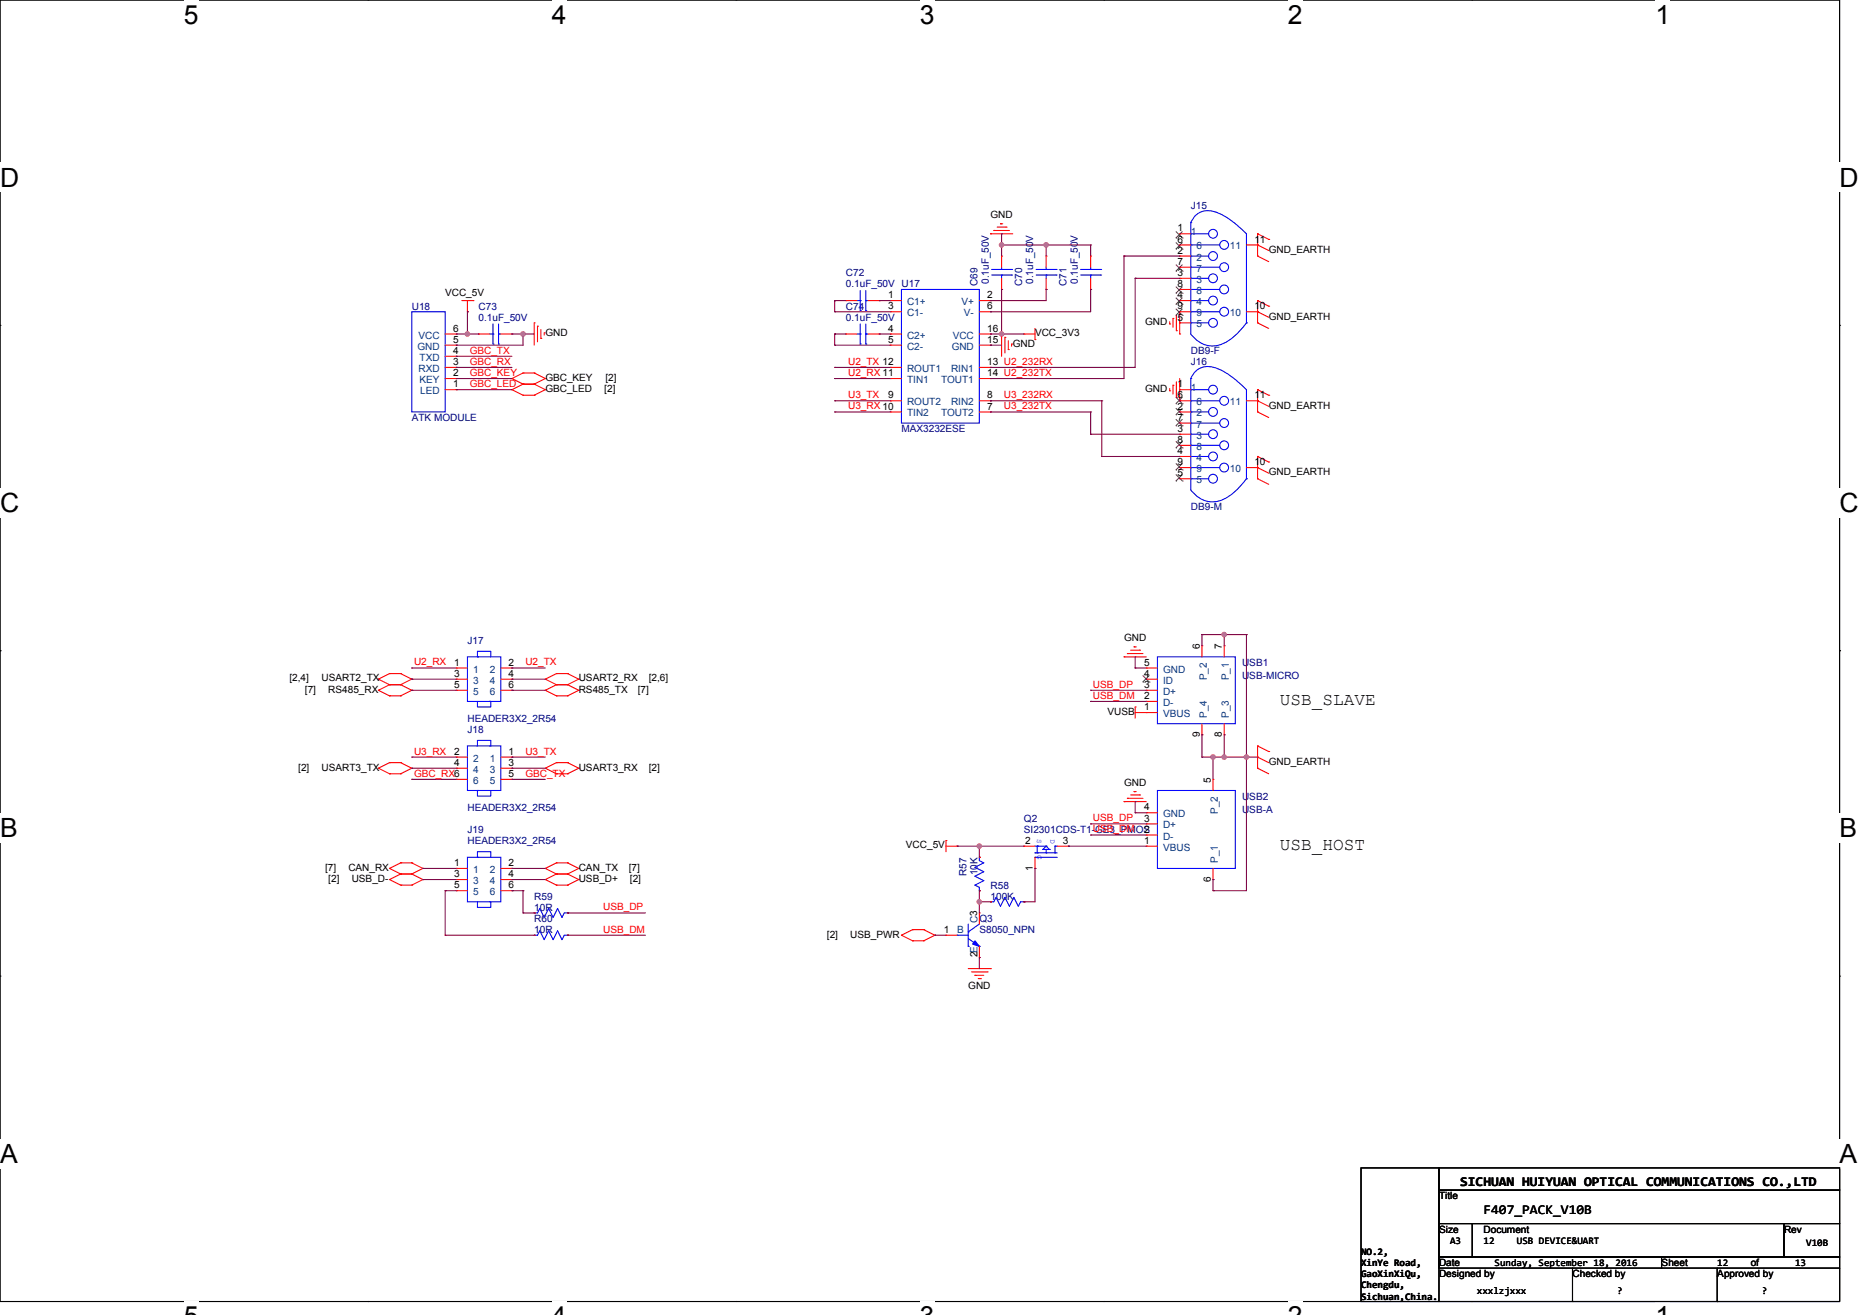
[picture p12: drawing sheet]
<svg xmlns="http://www.w3.org/2000/svg" width="297mm" height="210mm" viewBox="0 0 297 210" stroke-linecap="round" stroke-linejoin="round" font-family="sans-serif">
<path d="M0 0h293.9v207.8h-293.9z" fill="none" stroke="#000" stroke-width=".17"/>
<g fill="#fff">
<path d="M29.4 0h2.3v4.7h-2.3z"/>
<path d="M29.4 207.8h2.3v2.2h-2.3z"/>
</g>
<path d="M58.8 0h.1M58.8 207.8h.1" fill="none" stroke="#000" stroke-width=".17"/>
<g fill="#fff">
<path d="M88.2 0h2.3v4.7h-2.3z"/>
<path d="M88.2 207.8h2.3v2.2h-2.3z"/>
</g>
<path d="M117.6 0h.1M117.6 207.8h.1" fill="none" stroke="#000" stroke-width=".17"/>
<g fill="#fff">
<path d="M146.9 0h2.4v4.7h-2.4z"/>
<path d="M146.9 207.8h2.4v2.2h-2.4z"/>
</g>
<path d="M176.3 0h.1M176.3 207.8h.1" fill="none" stroke="#000" stroke-width=".17"/>
<g fill="#fff">
<path d="M205.7 0h2.4v4.7h-2.4z"/>
<path d="M205.7 207.8h2.4v2.2h-2.4z"/>
</g>
<path d="M235.1 0h.1M235.1 207.8h.1" fill="none" stroke="#000" stroke-width=".17"/>
<g fill="#fff">
<path d="M264.5 0h2.4v4.7h-2.4z"/>
<path d="M264.5 207.8h2.4v2.2h-2.4z"/>
<path d="M0 26h3.1v4.7h-3.1z"/>
<path d="M293.9 26h3.1v4.7h-3.1z"/>
<path d="M0 77.9h3.1v4.8h-3.1z"/>
<path d="M293.9 77.9h3.1v4.8h-3.1z"/>
</g>
<path d="M0 52h.1M293.9 52h.1" fill="none" stroke="#000" stroke-width=".17"/>
<g fill="#fff">
<path d="M0 129.9h2.8v4.7h-2.8z"/>
<path d="M293.9 129.9h2.8v4.7h-2.8z"/>
</g>
<path d="M0 103.9h.1M293.9 103.9h.1" fill="none" stroke="#000" stroke-width=".17"/>
<g fill="#fff">
<path d="M0 181.9h2.8v4.7h-2.8z"/>
<path d="M293.9 181.9h2.8v4.7h-2.8z"/>
</g>
<g fill="none" stroke="#000" stroke-width=".17">
<path d="M0 155.9h.1M293.9 155.9h.1M217.4 186.5h12.5v21.3h-12.5zM229.9 186.5h64v3.6h-64zM229.9 190.1h64v5.3h-64zM229.9 195.4h5.3v5.3h-5.3zM235.2 195.4h49.8v5.3h-49.8zM285 195.4h8.9v5.3h-8.9zM229.9 200.7h35.6v1.8h-35.6zM251.2 207.8h.1M251.2 202.5v5.3M265.5 200.7h28.4v1.8h-28.4z"/>
<path d="M274.3 207.8h.1M274.3 202.5v5.3M293.9 202.5v5.3h-64"/>
</g>
<g fill="none" stroke="#f00" stroke-width=".17">
<path d="M158.2 37.3h.1M158.2 37.3h3.6M158.8 36.8h.1M158.8 36.8h2.5M159.3 36.3h1.4M159.8 35.7h.1M159.8 35.7h.4M160.7 36.3h.1M188.5 37.3h.1M188.5 39.1h.1M188.5 37.3h1.7M188.5 39.1h1.7"/>
<path d="M199.1 39.1h1.8M200.9 37.3h.1M200.9 39.1h.1M200.9 37.3v3.6M200.9 37.3l1.8 .9M200.9 39.1l1.8 .9M202.7 38.2h.1M71.1 53.3h1.8M71.1 58.7h1.8M71.1 56.9h1.8M71.1 55.1h1.8M72.9 58.7h.1"/>
<path d="M72.9 56.9h.1M72.9 55.1h.1M72.9 53.3h.1M73.8 48h1.8M74.7 49.8h.1M74.7 48v1.8M75.6 48h.1M76.5 53.3h.1M76.5 53.3h1.7M80 53.3h1.8M81.8 53.3h.1M83.6 59.6h.1"/>
<path d="M83.6 59.6l-1.8 .9M83.6 59.6h1.7M85.3 59.6h.1M85.3 51.6h.1M85.3 59.6l1.8 .9M85.3 51.6v3.5M85.9 52.1h.1M85.9 52.1v2.5M86.4 54h.1M86.4 52.6v1.4M86.9 53.2h.1M86.9 53.2v.3"/>
<path d="M135.1 53.3h.1M135.1 48h.1M135.1 53.3h1.8M135.1 48h1.8M138.7 53.3h1.8M138.7 48h1.8M140.5 53.3h.1M140.5 48h.1M142.2 48h.1M142.2 49.8h.1M142.2 53.3h.1M142.2 55.1h.1"/>
<path d="M142.2 58.7h.1M142.2 53.3h1.8M142.2 48h1.8M142.2 49.8h1.8M142.2 58.7h1.8M142.2 55.1h1.8M156.5 53.3h1.7M156.5 48h1.7M156.5 49.8h1.7M156.5 58.7h1.7M156.5 55.1h1.7M158.2 48h.1"/>
<path d="M158.2 49.8h.1M158.2 58.7h.1M158.2 53.3h.1M158.2 55.1h.1M160 53.3h.1M160 40.9h.1M160 46.2h.1M160 40.9v1.8M160 44.4v1.8M160 53.3v3.6M160.5 53.9h.1M160.5 53.9v2.5"/>
<path d="M161.1 55.8h.1M161.1 54.4v1.4M161.6 54.9h.1M161.6 54.9v.4M163.6 53.3h.1M163.6 53.3h1.8M165.4 54.2h.1M165.4 52.5v1.7M167.1 40.9h.1M167.1 46.2h.1M167.1 40.9v1.8M167.1 44.4v1.8"/>
<path d="M174.2 40.9h.1M174.2 46.2h.1M174.2 40.9v1.8M174.2 44.4v1.8M186.9 51.7h.1M186.9 51.4v.3M187.4 50.9h.1M187.4 50.9v1.4M187.9 52.8h.1M187.9 50.3v2.5M188.5 53.3h.1M188.5 40.9h.1"/>
<path d="M188.5 44.4h.1M188.5 48h.1M188.5 51.6h.1M188.5 42.7h.1M188.5 46.2h.1M188.5 49.8h.1M188.5 49.8v3.5M188.5 48h1.7M188.5 40.9h1.7M188.5 44.4h1.7M188.5 51.6h1.7M188.5 42.7h1.7"/>
<path d="M188.5 46.2h1.7M188.5 49.8h1.7M199.1 49.8h1.8M200.9 40.9h.1M200.9 51.6h.1M200.9 48h.1M200.9 49.8h.1M200.9 40.9l1.8 .9M200.9 48v3.6M200.9 51.6l1.8 .9M200.9 48l1.8 .9M200.9 49.8l1.8 .9"/>
<path d="M202.7 48.9h.1M71.1 62.2h1.8M71.1 60.5h1.8M72.9 62.2h.1M72.9 60.5h.1M81.8 60.5h.1M81.8 62.2h.1M81.8 60.5l1.8 .8M81.8 62.2l1.8 .9M83.6 61.3h.1M83.6 63.1h.1M83.6 61.3h1.7"/>
<path d="M83.6 63.1h1.7M83.6 61.3l-1.8 .9M85.3 61.3h.1M85.3 63.1h.1M85.3 61.3l1.8 .9M87.1 60.5h.1M87.1 62.2h.1M87.1 60.5l-1.8 .8M87.1 62.2l-1.8 .9M142.2 60.5h.1M142.2 64h.1M142.2 65.8h.1"/>
<path d="M142.2 65.8h1.8M142.2 64h1.8M142.2 60.5h1.8M156.5 65.8h1.7M156.5 64h1.7M156.5 60.5h1.7M158.2 65.8h.1M158.2 64h.1M158.2 60.5h.1M186.9 62.4h.1M186.9 62v.4M187.4 61.5h.1"/>
<path d="M187.4 61.5v1.4M187.9 63.5h.1M187.9 61v2.5M188.5 64h.1M188.5 62.2h.1M188.5 65.8h.1M188.5 69.3h.1M188.5 72.9h.1M188.5 76.5h.1M188.5 67.6h.1M188.5 71.1h.1M188.5 74.7h.1"/>
<path d="M188.5 60.5v3.5M188.5 62.2h1.7M188.5 65.8h1.7M188.5 69.3h1.7M188.5 72.9h1.7M188.5 76.5h1.7M188.5 64h1.7M188.5 67.6h1.7M188.5 71.1h1.7M188.5 74.7h1.7M199.1 64h1.8M199.1 74.7h1.8"/>
<path d="M200.9 65.8h.1M200.9 62.2h.1M200.9 64h.1M200.9 76.5h.1M200.9 72.9h.1M200.9 74.7h.1M200.9 62.2v3.6M200.9 72.9v3.6M200.9 65.8l1.8 .9M200.9 62.2l1.8 .9M200.9 64l1.8 .9M200.9 76.5l1.8 .8"/>
<path d="M200.9 72.9l1.8 .9M200.9 74.7l1.8 .9M202.7 63.1h.1M202.7 73.8h.1M60.5 108.5h.1M60.5 110.2h.1M60.5 108.5l1.7 .8M60.5 110.2l1.7 .9M62.2 107.6h.1M62.2 109.3h.1M62.2 111.1h.1M62.2 109.3h1.8"/>
<path d="M62.2 107.6h1.8M62.2 107.6l-1.7 .9M62.2 111.1h1.8M62.2 109.3l-1.7 .9M64 107.6h.1M64 109.3h.1M64 111.1h.1M64 107.6l1.8 .9M64 109.3l1.8 .9M65.8 108.5h.1M65.8 110.2h.1M65.8 108.5l-1.8 .8"/>
<path d="M65.8 110.2l-1.8 .9M72.9 106.7h.1M72.9 108.5h.1M72.9 110.2h.1M72.9 110.2h1.8M72.9 108.5h1.8M72.9 106.7h1.8M80 110.2h1.8M80 108.5h1.8M80 106.7h1.8M81.8 106.7h.1M81.8 108.5h.1"/>
<path d="M81.8 110.2h.1M87.1 108.5h.1M87.1 110.2h.1M87.1 108.5l1.8 .8M87.1 110.2l1.8 .9M88.9 109.3h.1M88.9 107.6h.1M88.9 111.1h.1M88.9 109.3h1.8M88.9 107.6l-1.8 .9M88.9 107.6h1.8M88.9 111.1h1.8"/>
<path d="M88.9 109.3l-1.8 .9M90.7 109.3h.1M90.7 107.6h.1M90.7 111.1h.1M90.7 107.6l1.8 .9M90.7 109.3l1.8 .9M92.5 108.5h.1M92.5 110.2h.1M92.5 108.5l-1.8 .8M92.5 110.2l-1.8 .9M179.6 104.9h.1M179.6 104.9h3.5"/>
<path d="M180.1 104.4h.1M180.1 104.4h2.5M180.6 103.8h1.5M181.2 103.3h.1M181.2 103.3h.3M181.4 112.9h.1M181.4 113.8h3.5M181.4 112.9v1.8M182.1 103.8h.1M183.1 113.8h.1M183.1 112h.1M183.1 110.2h.1"/>
<path d="M183.1 108.5h.1M183.1 106.7h.1M183.1 112h1.8M183.1 110.2h1.8M183.1 108.5h1.8M183.1 106.7h1.8M192 103.1h.1M192 117.3h.1M192 103.1v1.8M192 115.6v1.7M195.6 103.1h.1M195.6 117.3h.1"/>
<path d="M195.6 103.1v1.8M195.6 115.6v1.7M200.9 119.1h.1M200.9 119.1v3.6M200.9 119.1l1.8 .9M60.5 122.7h.1M60.5 122.7l1.7 .9M62.2 121.8h.1M62.2 123.6h.1M62.2 138.7h.1M62.2 123.6h1.8M62.2 121.8h1.8"/>
<path d="M62.2 121.8l-1.7 .9M62.2 138.7l1.8 .9M64 121.8h.1M64 123.6h.1M64 137.8h.1M64 139.6h.1M64 121.8l1.8 .9M64 139.6h1.8M64 137.8h1.8M64 137.8l-1.8 .9M64 139.6l-1.8 .9M65.8 122.7h.1"/>
<path d="M65.8 137.8h.1M65.8 139.6h.1M65.8 122.7l-1.8 .9M65.8 137.8l1.8 .9M65.8 139.6l1.8 .9M67.6 138.7h.1M67.6 138.7l-1.8 .9M72.9 120.9h.1M72.9 122.7h.1M72.9 124.5h.1M72.9 138.7h.1M72.9 120.9h1.8"/>
<path d="M72.9 122.7h1.8M72.9 124.5h1.8M72.9 138.7h1.8M80 120.9h1.8M80 122.7h1.8M80 124.5h1.8M80 138.7h1.8M81.8 120.9h.1M81.8 122.7h.1M81.8 124.5h.1M81.8 138.7h.1M87.1 122.7h.1"/>
<path d="M87.1 138.7h.1M87.1 122.7l1.8 .9M87.1 138.7l1.8 .9M88.9 123.6h.1M88.9 121.8h.1M88.9 139.6h.1M88.9 137.8h.1M88.9 123.6h1.8M88.9 121.8l-1.8 .9M88.9 121.8h1.8M88.9 139.6h1.8M88.9 137.8l-1.8 .9"/>
<path d="M88.9 137.8h1.8M88.9 139.6l-1.8 .9M90.7 123.6h.1M90.7 121.8h.1M90.7 139.6h.1M90.7 137.8h.1M90.7 121.8l1.8 .9M90.7 137.8l1.8 .9M90.7 139.6l1.8 .9M92.5 122.7h.1M92.5 138.7h.1M92.5 122.7l-1.8 .9"/>
<path d="M92.5 138.7l-1.8 .9M151.1 134.2h.1M151.1 135.1h1.8M151.1 134.2v1.8M152.9 135.1h.1M156.5 136.9h.1M163.6 135.1h.1M163.6 135.1h1.8M165.4 138.7h.1M165.4 136.9v1.8M168.9 135.1h1.8M170.7 135.1h.1"/>
<path d="M179.6 128h.1M179.6 128h3.5M180.1 127.5h.1M180.1 127.5h2.5M180.6 126.9h1.5M181.2 126.4h.1M181.2 126.4h.3M182.1 126.9h.1M183.1 135.1h.1M183.1 133.3h.1M183.1 131.6h.1M183.1 129.8h.1"/>
<path d="M183.1 135.1h1.8M183.1 133.3h1.8M183.1 131.6h1.8M183.1 129.8h1.8M193.8 124.5h.1M193.8 124.5v1.7M193.8 138.7v1.8M200.9 122.7h.1M200.9 120.9h.1M200.9 122.7l1.8 .9M200.9 120.9l1.8 .9M202.7 120h.1"/>
<path d="M62.2 140.5h.1M62.2 140.5l1.8 .9M64 141.4h.1M64 141.4h1.8M65.8 141.4h.1M67.6 140.5h.1M67.6 140.5l-1.8 .9M72.9 140.5h.1M72.9 142.2h.1M72.9 140.5h1.8M72.9 142.2h1.8M80 140.5h1.8"/>
<path d="M80 142.2h1.8M81.8 140.5h.1M81.8 142.2h.1M85.3 145.8h.1M85.3 149.4h.1M87.1 140.5h.1M87.1 140.5l1.8 .9M88.9 141.4h.1M88.9 141.4h1.8M90.7 141.4h.1M90.7 145.8h.1M90.7 149.4h.1"/>
<path d="M92.5 140.5h.1M92.5 140.5l-1.8 .9M144 149.4h.1M144 149.4l1.8 .8M145.8 148.5h.1M145.8 150.2h.1M145.8 148.5l-1.8 .9M145.8 148.5h1.8M145.8 150.2h1.8M147.6 148.5h.1M147.6 150.2h.1M147.6 148.5l1.8 .9"/>
<path d="M149.4 149.4h.1M149.4 149.4l-1.8 .8M151.1 149.4h.1M151.1 149.4h1.8M154.7 154.7h3.5M155.2 155.2h2.5M155.8 155.8h.1M155.8 155.8h1.4M156.3 156.3h.3M156.5 142.2h.1M156.5 152.9h.1M156.5 145.8h.1"/>
<path d="M156.5 145.8v1.8M156.5 151.1v1.8M156.6 156.3h.1M157.7 155.2h.1M158.2 154.7h.1M158.2 144h.1M163.6 144h.1M193.8 140.5h.1"/>
</g>
<g fill="none" stroke="#00f" stroke-width=".17">
<path d="M190.2 35.6h.1M190.2 35.6a2.9 2.9 0 0 1 3.5-1.9 11.8 11.8 0 0 1 5.4 3.6v14.3M190.2 35.6v17.7a4.3 4.3 0 0 0 6.4 .9l1.2-1.1 1.3-1.5M190.2 37.3h.1M190.2 39.1h.1M190.2 37.3h2.9M190.2 39.1h4.7M65.8 49.8h5.3v16h-5.3zM78.2 53.3h.6M78.8 54.9h.1M78.8 53.3h.1M78.8 51.7v3.2"/>
<path d="M79.7 53.3h.1M79.7 54.9h.1M79.7 53.3h.3M79.7 51.7v3.2M136.9 48h.5M136.9 53.3h.5M137.4 54.9h.1M137.4 53.3h.1M137.4 49.6h.1M137.4 48h.1M137.4 46.4v3.2M137.4 51.7v3.2"/>
<path d="M138.3 53.3h.1M138.3 54.9h.1M138.3 48h.1M138.3 49.6h.1M138.3 48h.4M138.3 53.3h.4M138.3 46.4v3.2M138.3 51.7v3.2M144 46.2h12.5v21.4h-12.5zM158.4 43.9h3.2M158.4 43h3.2M160 43h.1"/>
<path d="M160 43.9h.1M160 42.7v.3M160 43.9v.5M161.6 43.9h.1M161.6 43h.1M165.5 43.9h3.2M165.5 43h3.2M167.1 43h.1M167.1 43.9h.1M167.1 42.7v.3M167.1 43.9v.5M168.7 43.9h.1"/>
<path d="M168.7 43h.1M172.6 43.9h3.2M172.6 43h3.2M174.2 43h.1M174.2 43.9h.1M174.2 42.7v.3M174.2 43.9v.5M175.8 43.9h.1M175.8 43h.1M190.2 40.9h.1M190.2 42.7h.1M190.2 44.4h.1"/>
<path d="M190.2 46.2h.1M190.2 48h.1M190.2 49.8h.1M190.2 51.6h.1M190.2 40.9h2.9M190.2 42.7h4.7M190.2 44.4h2.9M190.2 46.2h4.7M190.2 48h2.9M190.2 49.8h4.7M190.2 51.6h2.9M199.1 51.6h.1"/>
<path d="M190.2 60.5h.1M190.2 60.5a2.9 2.9 0 0 1 3.5-1.9 11.8 11.8 0 0 1 5.4 3.6v14.3M190.2 60.5v17.7a4.3 4.3 0 0 0 6.4 .9l1.2-1.1 1.3-1.5M190.2 62.2h.1M190.2 64h.1M190.2 65.8h.1M190.2 67.6h.1M190.2 69.3h.1M190.2 71.1h.1M190.2 72.9h.1M190.2 74.7h.1M190.2 76.5h.1"/>
<path d="M190.2 62.2h2.9M190.2 64h4.7M190.2 65.8h2.9M190.2 67.6h4.7M190.2 69.3h2.9M190.2 71.1h4.7M190.2 72.9h2.9M190.2 74.7h4.7M190.2 76.5h2.9M199.1 76.5h.1M74.7 119.1h5.3v7.1h-5.3zM74.7 104.9h5.3v7.1h-5.3z"/>
<path d="M76.3 119.1v-.9h2.1v.9h-.2M76.3 112v.9h2.1v-.9h-.2M76.5 104.9h-.2v-.9h2.1v.9M184.9 104.9h12.5v10.7h-12.5zM74.7 136.9h5.3v7.1h-5.3zM76.5 126.2h-.2v.9h2.1v-.9M76.5 136.9h-.2v-.9h2.1v.9M156.5 136.9h.1M156.5 136.9v.5l.7 .4-1.4 .7 1.4 .7-1.4 .7 1.4 .7-1.4 .8 .7 .3v.5M165.4 136.9h.1M165.4 136.2h.1M165.4 136.9h3.5"/>
<path d="M165.4 136.2h3.5M165.4 135.1h1.7M165.7 135.1h.1M165.7 136.2h.1M165.7 135.1v1.1M166.6 135.7h.1M166.6 135.7h1.1M167.1 136.2h.1M167.1 135.1h.1M167.1 135.7h.1M167.1 135.7v.5M167.1 135.1l.6 .6"/>
<path d="M167.1 135.1l-.5 .6M167.7 135.7h.1M168.6 135.1h.1M168.6 136.2h.1M168.6 135.1h.3M168.6 135.1v1.1M184.9 126.2h12.5v12.5h-12.5zM76.3 144v.9h2.1v-.9h-.2M85.3 145.8h.1M85.3 149.4h.1M85.3 145.8h.6l.3-.7 .7 1.4 .8-1.4 .7 1.4 .7-1.4 .7 1.4 .3-.7h.6M85.3 149.4h.6l.3-.8 .7 1.5 .8-1.5 .7 1.5 .7-1.5 .7 1.5 .3-.7h.6"/>
<path d="M90.7 145.8h.1M90.7 149.4h.1M152.9 149.4h.1M152.9 149.4h1.8M154.7 151.1h.1M154.7 148.8h.1M154.7 147.6v3.5M154.7 149.9l1.8 1.2M156.5 142.2h.1M156.5 151.1h.1M156.5 147.6l-1.8 1.2M158.2 144h.1"/>
<path d="M158.2 144h.6l.3-.7 .7 1.4 .7-1.4 .8 1.4 .7-1.4 .7 1.4 .3-.7h.6M163.6 144h.1"/>
<circle cx="193.8" cy="37.3" r=".7"/>
<circle cx="195.6" cy="39.1" r=".7"/>
<circle cx="193.8" cy="51.6" r=".7"/>
<circle cx="193.8" cy="40.9" r=".7"/>
<circle cx="193.8" cy="48" r=".7"/>
<circle cx="193.8" cy="44.4" r=".7"/>
<circle cx="195.6" cy="46.2" r=".7"/>
<circle cx="195.6" cy="49.8" r=".7"/>
<circle cx="195.6" cy="42.7" r=".7"/>
<circle cx="193.8" cy="72.9" r=".7"/>
<circle cx="193.8" cy="69.3" r=".7"/>
<circle cx="193.8" cy="65.8" r=".7"/>
<circle cx="193.8" cy="62.2" r=".7"/>
<circle cx="193.8" cy="76.4" r=".7"/>
<circle cx="195.6" cy="64" r=".7"/>
<circle cx="195.6" cy="67.6" r=".7"/>
<circle cx="195.6" cy="71.1" r=".7"/>
<circle cx="195.6" cy="74.7" r=".7"/>
</g>
<g fill="none" stroke="#804000" stroke-width=".16">
<path d="M187.9 38h.1M187.9 39.8h.1M187.9 37l1 1M187.9 38.7l1 1.1M188.9 38h.1M188.9 39.8h.1M188.9 37l-1 1M188.9 38.7l-1 1.1M187.9 48.6h.1M187.9 43.3h.1M187.9 46.8h.1M187.9 50.4h.1"/>
<path d="M187.9 47.5l1 1.1M187.9 42.3l1 1M187.9 45.8l1 1M187.9 49.3l1 1.1M188.9 48.6h.1M188.9 43.3h.1M188.9 46.8h.1M188.9 50.4h.1M188.9 47.5l-1 1.1M188.9 42.3l-1 1M188.9 45.8l-1 1M188.9 49.3l-1 1.1"/>
<path d="M187.9 66.2h.1M187.9 76.8h.1M187.9 64.5h.1M187.9 68h.1M187.9 71.5h.1M187.9 75.1h.1M187.9 65.2l1 1M187.9 75.8l1 1M187.9 63.4l1 1.1M187.9 66.9l1 1.1M187.9 70.5l1 1M187.9 74l1 1.1"/>
<path d="M188.9 66.2h.1M188.9 76.8h.1M188.9 64.5h.1M188.9 68h.1M188.9 71.5h.1M188.9 75.1h.1M188.9 65.2l-1 1M188.9 75.8l-1 1M188.9 63.4l-1 1.1M188.9 66.9l-1 1.1M188.9 70.5l-1 1M188.9 74l-1 1.1"/>
<path d="M182.6 108.9h.1M182.6 107.9l1 1M183.6 108.9h.1M183.6 107.9l-1 1"/>
</g>
<path d="M155.8 150.2l.7 .9-1.1-.3z" fill="#00f" stroke="#00f" stroke-width=".17"/>
<g fill="none" stroke="#800040" stroke-width=".17">
<path d="M160 37.3h.1M160 39.1h.1M160 37.3v3.6M160 39.1h14.2M167.1 39.1h.1M167.1 39.1v1.8M174.2 39.1h.1M174.2 39.1v1.8M72.9 53.3h.1M72.9 55.1h.1M72.9 56.9h.1M72.9 58.7h.1"/>
<path d="M72.9 53.3h3.6M72.9 58.7h8.9M72.9 56.9h8.9M74.7 49.8h.1M74.7 53.3h.1M74.7 49.8v3.5M81.8 53.3h.1M81.8 53.3h3.5M83.6 53.3h.1M83.6 53.3v1.8h-10.7M133.3 58.7h.1M133.3 53.3h.1"/>
<path d="M133.3 55.1h.1M133.3 49.8h.1M133.3 48h.1M133.3 48h1.8M133.3 53.3h1.8M133.3 58.7h8.9M133.3 55.1h8.9M133.3 48v1.8M133.3 53.3v1.8M133.3 49.8h8.9M140.5 48h.1M140.5 53.3h.1"/>
<path d="M140.5 48h1.7M140.5 53.3h1.7M158.2 48h.1M158.2 55.1h.1M158.2 53.3h.1M158.2 49.8h.1M158.2 58.7h.1M158.2 53.3h5.4M158.2 55.1h1.8M160 46.2h.1M160 53.3h.1M160 46.2v7.1"/>
<path d="M167.1 46.2h.1M167.1 46.2v1.8h-8.9M174.2 46.2h.1M174.2 46.2v3.6h-16M179.6 40.9h.1M179.6 40.9v19.6h-21.4M179.6 40.9h8.9M181.4 44.4h.1M181.4 44.4v14.3h-23.2M181.4 44.4h7.1M72.9 60.5h.1M72.9 62.2h.1"/>
<path d="M72.9 60.5h8.9M72.9 62.2h8.9M133.3 64h.1M133.3 65.8h.1M133.3 60.5h.1M133.3 65.8h8.9M133.3 64h8.9M133.3 60.5h8.9M158.2 65.8h.1M158.2 64h.1M158.2 60.5h.1M158.2 65.8h16"/>
<path d="M158.2 64h17.8M174.2 65.8h.1M174.2 69.3h.1M174.2 65.8v3.5M174.2 69.3h14.3M176 64h.1M176 72.9h.1M176 64v8.9M176 72.9h12.5M65.8 106.7h.1M65.8 108.5h.1M65.8 110.2h.1"/>
<path d="M65.8 110.2h7.1M65.8 106.7h7.1M65.8 108.5h7.1M81.8 106.7h.1M81.8 108.5h.1M81.8 110.2h.1M81.8 110.2h5.3M81.8 106.7h5.3M81.8 108.5h5.3M174.2 110.2h.1M174.2 112h.1M174.2 110.2h8.9"/>
<path d="M174.2 112h8.9M181.4 106.7h.1M181.4 104.9h.1M181.4 104.9v1.8M181.4 106.7h1.7M192 117.3h.1M192 101.3h.1M192 101.3v1.8M192 117.3v3.6M192 101.3h7.1M195.6 117.3h.1M195.6 101.3h.1"/>
<path d="M195.6 101.3v1.8M195.6 117.3v3.6M199.1 101.3h.1M199.1 101.3v40.9h-5.3M65.8 120.9h.1M65.8 122.7h.1M65.8 124.5h.1M65.8 120.9h7.1M65.8 122.7h7.1M65.8 124.5h7.1M67.6 138.7h.1M67.6 138.7h5.3"/>
<path d="M81.8 120.9h.1M81.8 122.7h.1M81.8 124.5h.1M81.8 138.7h.1M81.8 120.9h5.3M81.8 122.7h5.3M81.8 124.5h5.3M81.8 138.7h5.3M152.9 135.1h.1M152.9 135.1h10.7M156.5 135.1h.1M156.5 135.1v1.8"/>
<path d="M165.4 138.7h.1M165.4 138.7v5.3h-1.8M170.7 135.1h.1M170.7 135.1h12.4M174.2 131.6h.1M174.2 133.3h.1M174.2 131.6h8.9M174.2 133.3h8.9M181.4 128h.1M181.4 129.8h.1M181.4 128v1.8M181.4 129.8h1.7"/>
<path d="M192 120.9h.1M192 120.9h8.9M193.8 120.9h.1M193.8 120.9v3.6M195.6 120.9h.1M199.1 120.9h.1M67.6 140.5h.1M67.6 140.5h5.3M71.1 142.2h.1M71.1 149.4h.1M71.1 149.4h14.2M71.1 142.2h1.8"/>
<path d="M71.1 142.2v7.2M81.8 142.2h.1M81.8 140.5h.1M81.8 142.2h1.8M81.8 140.5h5.3M83.6 142.2h.1M83.6 145.8h.1M83.6 142.2v3.6M83.6 145.8h1.7M90.7 145.8h.1M90.7 149.4h.1M90.7 149.4h12.4"/>
<path d="M90.7 145.8h12.4M149.4 149.4h.1M149.4 149.4h1.7M156.5 144h.1M156.5 142.2h.1M156.5 152.9h.1M156.5 142.2v3.6M156.5 152.9v1.8M156.5 144h1.7M163.6 144h.1M193.8 140.5h.1M193.8 142.2h.1"/>
<path d="M193.8 140.5v1.7"/>
</g>
<g fill="#f0f" stroke="#f0f" stroke-width=".17">
<circle cx="156.5" cy="135.1" r=".35"/>
<circle cx="156.5" cy="144" r=".35"/>
<circle cx="193.8" cy="120.9" r=".35"/>
<circle cx="195.6" cy="120.9" r=".35"/>
<circle cx="195.6" cy="101.3" r=".35"/>
<circle cx="199.1" cy="120.9" r=".35"/>
<circle cx="167.1" cy="39.1" r=".35"/>
<circle cx="160" cy="39.1" r=".35"/>
<circle cx="160" cy="53.3" r=".35"/>
<circle cx="83.6" cy="53.3" r=".35"/>
<circle cx="74.7" cy="53.3" r=".35"/>
</g>
<g font-size="4.2">
<text x="29.4" y="3.8">5</text>
<text x="88.2" y="3.8">4</text>
<text x="147" y="3.8">3</text>
<text x="205.7" y="3.8">2</text>
<text x="264.5" y="3.8">1</text>
<text x="0" y="29.8">D</text>
<text x="293.9" y="29.8">D</text>
<text x="0" y="81.8">C</text>
<text x="293.9" y="81.8">C</text>
<text x="0" y="133.7">B</text>
<text x="293.9" y="133.7">B</text>
<text x="0" y="185.7">A</text>
<text x="293.9" y="185.7">A</text>
</g>
<g font-size="2.8">
<text x="204.5" y="112.6">USB_SLAVE</text>
<text x="204.5" y="135.7">USB_HOST</text>
</g>
<g font-size="2.1">
<text x="233.3" y="189.4">SICHUAN HUIYUAN OPTICAL COMMUNICATIONS CO.,LTD</text>
<text x="237" y="193.8">F407_PACK_V10B</text>
</g>
<g font-size="1.6">
<text x="158.3" y="34.9">GND</text>
<text x="188.1" y="37">1</text>
<text x="188.1" y="40.5">2</text>
<text x="188.1" y="38.7">6</text>
<text x="200.4" y="38.7">11</text>
<text x="202.7" y="40.4">GND_EARTH</text>
<text x="71.1" y="47.3">VCC_5V</text>
<text x="141.9" y="47.6">1</text>
<text x="157.7" y="47.6">2</text>
<text x="188.1" y="44.1">3</text>
<text x="188.1" y="47.6">4</text>
<text x="188.1" y="42.3">7</text>
<text x="188.1" y="45.9">8</text>
<text x="72.4" y="53">6</text>
<text x="87.1" y="53.7">GND</text>
<text x="141.9" y="49.4">3</text>
<text x="141.9" y="53">4</text>
<text x="157.7" y="49.4">6</text>
<text x="157.7" y="53">16</text>
<text x="165.4" y="53.7">VCC_3V3</text>
<text x="183" y="51.9">GND</text>
<text x="188.1" y="51.2">5</text>
<text x="188.1" y="49.4">9</text>
<text x="200.4" y="49.4">10</text>
<text x="202.7" y="51">GND_EARTH</text>
<text x="72.4" y="58.3">3</text>
<text x="72.4" y="56.5">4</text>
<text x="72.4" y="54.7">5</text>
<text x="141.9" y="54.7">5</text>
<text x="157.7" y="58.3">13 U2_232RX</text>
<text x="157.7" y="54.7">15</text>
<text x="161.8" y="55.5">GND</text>
<text x="72.4" y="61.9">1</text>
<text x="72.4" y="60.1">2</text>
<text x="87.1" y="60.8">GBC_KEY</text>
<text x="87.1" y="62.6">GBC_LED</text>
<text x="96.5" y="62.6">[2]</text>
<text x="96.7" y="60.8">[2]</text>
<text x="141.9" y="63.6">9</text>
<text x="157.7" y="65.4">7</text>
<text x="157.7" y="63.6">8</text>
<text x="157.7" y="60.1">14 U2_232TX</text>
<text x="183" y="62.6">GND</text>
<text x="188.1" y="61.9">1</text>
<text x="188.1" y="65.4">2</text>
<text x="188.1" y="63.6">6</text>
<text x="200.4" y="63.6">11</text>
<text x="202.7" y="65.3">GND_EARTH</text>
<text x="188.1" y="69">3</text>
<text x="188.1" y="67.2">7</text>
<text x="188.1" y="70.7">8</text>
<text x="188.1" y="72.5">4</text>
<text x="188.1" y="76.1">5</text>
<text x="188.1" y="74.3">9</text>
<text x="200.4" y="74.3">10</text>
<text x="202.7" y="75.9">GND_EARTH</text>
<text x="72.5" y="106.3">1</text>
<text x="81.3" y="106.3">2</text>
<text x="179.6" y="102.4">GND</text>
<text x="182.8" y="106.3">5</text>
<text x="191.7" y="103.7" transform="rotate(-90 191.7 103.7)">6</text>
<text x="195.2" y="103.7" transform="rotate(-90 195.2 103.7)">7</text>
<text x="46.2" y="108.8">[2,4]</text>
<text x="48.7" y="110.6">[7]</text>
<text x="51.4" y="108.8">USART2_TX</text>
<text x="52.5" y="110.6">RS485_RX</text>
<text x="72.5" y="108.1">3</text>
<text x="72.5" y="109.9">5</text>
<text x="81.3" y="108.1">4</text>
<text x="81.3" y="109.9">6</text>
<text x="92.5" y="108.8">USART2_RX</text>
<text x="92.5" y="110.6">RS485_TX</text>
<text x="101.9" y="110.6">[7]</text>
<text x="103.7" y="108.8">[2,6]</text>
<text x="182.8" y="113.4">1</text>
<text x="182.8" y="111.6">2</text>
<text x="182.8" y="109.9">3</text>
<text x="182.8" y="108.1">4</text>
<text x="176.9" y="114.2">VUSB</text>
<text x="191.7" y="117.7" transform="rotate(-90 191.7 117.7)">9</text>
<text x="195.2" y="117.7" transform="rotate(-90 195.2 117.7)">8</text>
<text x="47.7" y="123.1">[2]</text>
<text x="51.4" y="123.1">USART3_TX</text>
<text x="72.5" y="120.5">2</text>
<text x="72.5" y="122.3">4</text>
<text x="81.3" y="120.5">1</text>
<text x="81.3" y="122.3">3</text>
<text x="81.3" y="124.1">5</text>
<text x="92.5" y="123.1">USART3_RX</text>
<text x="103.7" y="123.1">[2]</text>
<text x="179.6" y="125.5">GND</text>
<text x="193.4" y="125" transform="rotate(-90 193.4 125)">5</text>
<text x="202.7" y="122.2">GND_EARTH</text>
<text x="182.8" y="131.2">3</text>
<text x="182.8" y="129.4">4</text>
<text x="144.7" y="135.5">VCC_5V</text>
<text x="163.8" y="134.8">2</text>
<text x="169.8" y="134.8">3</text>
<text x="182.8" y="134.8">1</text>
<text x="182.8" y="133">2</text>
<text x="51.9" y="139.1">[7]</text>
<text x="52.5" y="140.8">[2]</text>
<text x="55.7" y="139.1">CAN_RX</text>
<text x="56.2" y="140.8">USB_D-</text>
<text x="72.5" y="138.3">1</text>
<text x="72.5" y="140.1">3</text>
<text x="72.5" y="141.9">5</text>
<text x="81.3" y="138.3">2</text>
<text x="81.3" y="140.1">4</text>
<text x="81.3" y="141.9">6</text>
<text x="92.5" y="139.1">CAN_TX</text>
<text x="92.5" y="140.8">USB_D+</text>
<text x="100.5" y="139.1">[7]</text>
<text x="100.6" y="140.8">[2]</text>
<text x="165" y="139" transform="rotate(-90 165 139)">1</text>
<text x="193.4" y="140.8" transform="rotate(-90 193.4 140.8)">6</text>
<text x="132.1" y="149.7">[2]</text>
<text x="135.8" y="149.7">USB_PWR</text>
<text x="150.8" y="149">1</text>
<text x="156.2" y="152.9" transform="rotate(-90 156.2 152.9)">2E</text>
<text x="154.7" y="157.9">GND</text>
<text x="229.9" y="191.5">Title</text>
<text x="229.9" y="196.8">Size</text>
<text x="237" y="196.8">Document</text>
<text x="285" y="196.8">Rev</text>
<text x="217.4" y="200.4">NO.2,</text>
<text x="217.4" y="202.2">XinYe Road,</text>
<text x="217.5" y="204">GaoXinXiQu,</text>
<text x="229.9" y="202.2">Date</text>
<text x="229.9" y="204">Designed by</text>
<text x="231.7" y="198.6">A3</text>
<text x="237" y="198.6">12</text>
<text x="238.8" y="202.2">Sunday, September 18, 2016</text>
<text x="242.3" y="198.6">USB DEVICE&amp;UART</text>
<text x="251.2" y="204">Checked by</text>
<text x="265.5" y="202.2">Sheet</text>
<text x="274.3" y="202.2">12</text>
<text x="274.4" y="204">Approved by</text>
<text x="279.7" y="202.2">of</text>
<text x="286.8" y="202.2">13</text>
<text x="288.6" y="199">V10B</text>
<text x="217.4" y="205.8">Chengdu,</text>
<text x="217.4" y="207.5">Sichuan,China.</text>
<text x="236" y="206.7">xxxlzjxxx</text>
<text x="258.3" y="206.7">?</text>
<text x="281.5" y="206.7">?</text>
</g>
<g font-size="1.6" fill="#000080">
<text x="190.3" y="33.4">J15</text>
<text x="135.1" y="44.1">C72</text>
<text x="135.1" y="45.9">0.1uF_50V U17</text>
<text x="156.2" y="45.7" transform="rotate(-90 156.2 45.7)">C69</text>
<text x="158" y="45.3" transform="rotate(-90 158 45.3)">0.1uF_50V</text>
<text x="163.3" y="45.7" transform="rotate(-90 163.3 45.7)">C70</text>
<text x="165.1" y="45.3" transform="rotate(-90 165.1 45.3)">0.1uF_50V</text>
<text x="170.4" y="45.7" transform="rotate(-90 170.4 45.7)">C71</text>
<text x="172.2" y="45.3" transform="rotate(-90 172.2 45.3)">0.1uF_50V</text>
<text x="65.8" y="49.4">U18</text>
<text x="76.5" y="49.4">C73</text>
<text x="76.5" y="51.2">0.1uF_50V</text>
<text x="135.1" y="49.4">C74</text>
<text x="135.1" y="51.2">0.1uF_50V</text>
<text x="190.3" y="56.6">DB9-F</text>
<text x="190.3" y="58.3">J16</text>
<text x="65.8" y="67.2">ATK MODULE</text>
<text x="144" y="69">MAX3232ESE</text>
<text x="190.3" y="81.4">DB9-M</text>
<text x="74.7" y="102.8">J17</text>
<text x="198.4" y="106.3">USB1</text>
<text x="198.4" y="108.5">USB-MICRO</text>
<text x="74.7" y="117">J18</text>
<text x="74.7" y="115.2">HEADER3X2_2R54</text>
<text x="74.7" y="129.5">HEADER3X2_2R54</text>
<text x="163.6" y="131.2">Q2</text>
<text x="198.4" y="127.7">USB2</text>
<text x="198.4" y="129.8">USB-A</text>
<text x="74.7" y="133">J19</text>
<text x="74.7" y="134.8">HEADER3X2_2R54</text>
<text x="163.6" y="133">SI2301CDS-T1-GE3_PMOS</text>
<text x="85.4" y="143.7">R59</text>
<text x="154.4" y="139.9" transform="rotate(-90 154.4 139.9)">R57</text>
<text x="156.2" y="139.8" transform="rotate(-90 156.2 139.8)">10K</text>
<text x="158.3" y="141.9">R58</text>
<text x="158.3" y="143.7">100K</text>
<text x="85.4" y="145.5">10R</text>
<text x="85.4" y="147.2">R60</text>
<text x="85.4" y="149">10R</text>
<text x="156.5" y="147.2">Q3</text>
<text x="156.5" y="149">S8050_NPN</text>
</g>
<g font-size="1.6" fill="#004080">
<text x="190.3" y="37.5">1</text>
<text x="191.2" y="41.6">2</text>
<text x="191.2" y="39.8">6</text>
<text x="196.5" y="39.8">11</text>
<text x="191.2" y="45.2">3</text>
<text x="191.2" y="43.4">7</text>
<text x="191.2" y="46.9">8</text>
<text x="144.9" y="48.7">C1+</text>
<text x="144.9" y="50.5">C1-</text>
<text x="153.6" y="48.7">V+</text>
<text x="154" y="50.5">V-</text>
<text x="191.2" y="48.7">4</text>
<text x="191.2" y="52.3">5</text>
<text x="191.2" y="50.5">9</text>
<text x="196.5" y="50.5">10</text>
<text x="66.7" y="55.8">GND</text>
<text x="66.9" y="59.4">RXD</text>
<text x="66.9" y="54.1">VCC</text>
<text x="67" y="57.6">TXD</text>
<text x="144.9" y="54.1">C2+</text>
<text x="144.9" y="55.8">C2-</text>
<text x="144.9" y="59.4">ROUT1</text>
<text x="151.9" y="59.4">RIN1</text>
<text x="152" y="55.8">GND</text>
<text x="152.2" y="54.1">VCC</text>
<text x="67" y="61.2">KEY</text>
<text x="67.1" y="62.9">LED</text>
<text x="144.9" y="61.2">TIN1</text>
<text x="144.9" y="64.7">ROUT2</text>
<text x="150.3" y="61.2">TOUT1</text>
<text x="151.9" y="64.7">RIN2</text>
<text x="190.3" y="62.4">1</text>
<text x="191.2" y="64.7">6</text>
<text x="196.5" y="64.7">11</text>
<text x="144.9" y="66.5">TIN2</text>
<text x="150.3" y="66.5">TOUT2</text>
<text x="191.2" y="66.5">2</text>
<text x="191.2" y="70.1">3</text>
<text x="191.2" y="68.3">7</text>
<text x="191.2" y="71.8">8</text>
<text x="191.2" y="73.6">4</text>
<text x="191.2" y="77.2">5</text>
<text x="191.2" y="75.4">9</text>
<text x="196.5" y="75.4">10</text>
<text x="75.6" y="107.4">1</text>
<text x="78.2" y="107.4">2</text>
<text x="185.8" y="107.4">GND</text>
<text x="75.6" y="109.2">3</text>
<text x="75.6" y="111">5</text>
<text x="78.2" y="109.2">4</text>
<text x="78.2" y="111">6</text>
<text x="185.8" y="112.7">D-</text>
<text x="185.8" y="111">D+</text>
<text x="185.8" y="109.2">ID</text>
<text x="192.8" y="108.6" transform="rotate(-90 192.8 108.6)">P_2</text>
<text x="196.3" y="108.6" transform="rotate(-90 196.3 108.6)">P_1</text>
<text x="185.8" y="114.5">VBUS</text>
<text x="192.8" y="114.7" transform="rotate(-90 192.8 114.7)">P_4</text>
<text x="196.3" y="114.7" transform="rotate(-90 196.3 114.7)">P_3</text>
<text x="75.6" y="121.6">2</text>
<text x="75.6" y="123.4">4</text>
<text x="75.6" y="125.2">6</text>
<text x="78.2" y="121.6">1</text>
<text x="78.2" y="123.4">3</text>
<text x="78.2" y="125.2">5</text>
<text x="185.8" y="130.5">GND</text>
<text x="194.6" y="130" transform="rotate(-90 194.6 130)">P_2</text>
<text x="185.8" y="135.8">VBUS</text>
<text x="185.8" y="134.1">D-</text>
<text x="185.8" y="132.3">D+</text>
<text x="194.6" y="137.8" transform="rotate(-90 194.6 137.8)">P_1</text>
<text x="75.6" y="139.4">1</text>
<text x="75.6" y="141.2">3</text>
<text x="75.6" y="143">5</text>
<text x="78.2" y="139.4">2</text>
<text x="78.2" y="141.2">4</text>
<text x="78.2" y="143">6</text>
<text x="152.9" y="149">B</text>
<text x="156.2" y="147.4" transform="rotate(-90 156.2 147.4)">C3</text>
</g>
<g font-size="1.6" fill="#f00">
<text x="75" y="56.5">GBC_TX</text>
<text x="75" y="58.3">GBC_RX</text>
<text x="135.5" y="58.3">U2_TX 12</text>
<text x="75" y="60">GBC_KEY</text>
<text x="75" y="61.8">GBC_LED</text>
<text x="135.5" y="63.6">U3_TX</text>
<text x="135.5" y="65.4">U3_RX 10</text>
<text x="135.5" y="60">U2_RX 11</text>
<text x="160.4" y="65.4">U3_232TX</text>
<text x="160.4" y="63.6">U3_232RX</text>
<text x="66.2" y="106.3">U2_RX</text>
<text x="83.9" y="106.3">U2_TX</text>
<text x="174.6" y="109.8">USB_DP</text>
<text x="174.6" y="111.6">USB_DM</text>
<text x="66.2" y="120.5">U3_RX</text>
<text x="66.2" y="124">GBC_RX6</text>
<text x="83.9" y="120.5">U3_TX</text>
<text x="83.9" y="124">GBC_TX</text>
<text x="174.6" y="131.2">USB_DP</text>
<text x="174.6" y="132.9">USB_DM</text>
<text x="96.4" y="145.4">USB_DP</text>
<text x="96.4" y="148.9">USB_DM</text>
</g>
<g font-size="1.2" fill="#00f">
<text x="165.7" y="134.1" transform="rotate(90 165.7 134.1)">S</text>
<text x="165.7" y="136.5" transform="rotate(90 165.7 136.5)">G</text>
<text x="167.8" y="134.1" transform="rotate(90 167.8 134.1)">D</text>
</g>
</svg>
